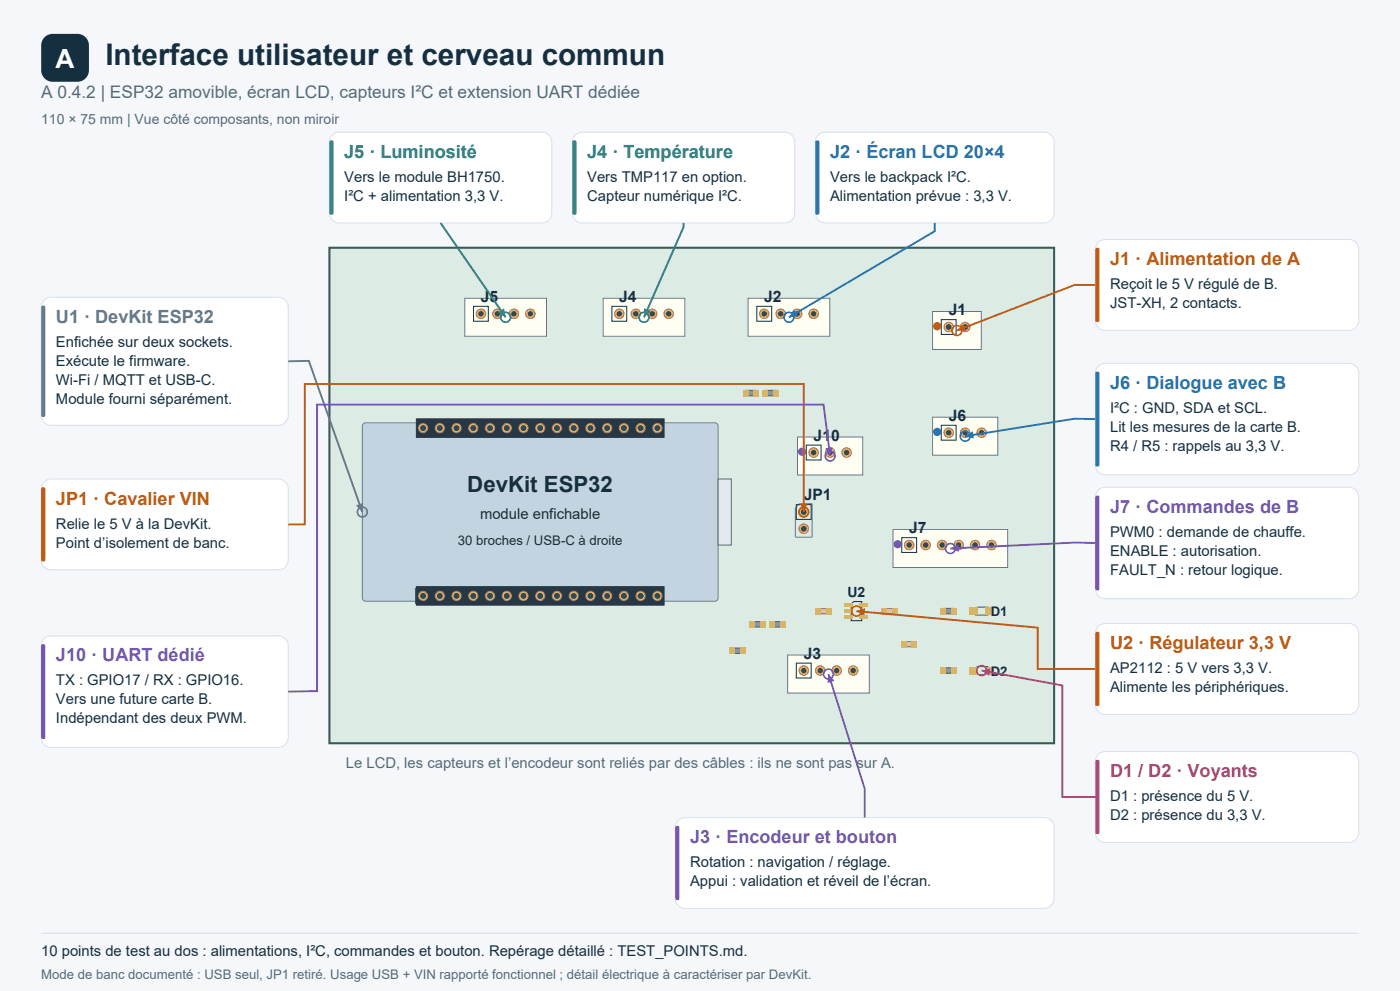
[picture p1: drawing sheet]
<svg xmlns="http://www.w3.org/2000/svg" width="420mm" height="297mm" viewBox="0 0 420 297" stroke-linecap="round" stroke-linejoin="round" font-family="sans-serif">
<path d="M0 0h420v297h-420z" fill-rule="evenodd" fill="#f5f7fb"/>
<path d="M13.4 11.2a3.4 3.4 0 0 1 2.4-1.1h7.4a3.5 3.5 0 0 1 3.5 3.5v7.4a3.5 3.5 0 0 1-3.5 3.5h-7.4a3.5 3.5 0 0 1-3.4-3.5v-7.4a3.5 3.5 0 0 1 1-2.4z" fill-rule="evenodd" fill="#152f40"/>
<path d="M98.8 74.2h217.4v148.5h-217.4z" fill-rule="evenodd" fill="#dcece4" stroke="#375d50" stroke-width=".62" stroke-linecap="butt"/>
<path d="M245.5 182.4h3.1v1.5h-3.1z" fill-rule="evenodd" fill="#d5bb8e" stroke="#8a7658" stroke-width=".3"/>
<g fill="#e2bd72">
<path d="M244.6 182.2h1.8v1.9h-1.8z" fill-rule="evenodd"/>
<path d="M247.7 182.2h1.8v1.9h-1.8z" fill-rule="evenodd"/>
</g>
<path d="M265.2 182.4h3.2v1.5h-3.2z" fill-rule="evenodd" fill="#d5bb8e" stroke="#8a7658" stroke-width=".3"/>
<g fill="#e2bd72">
<path d="M264.4 182.2h1.8v1.9h-1.8z" fill-rule="evenodd"/>
<path d="M267.5 182.2h1.7v1.9h-1.7z" fill-rule="evenodd"/>
</g>
<path d="M271.2 192.3h3.1v1.5h-3.1z" fill-rule="evenodd" fill="#d5bb8e" stroke="#8a7658" stroke-width=".3"/>
<g fill="#e2bd72">
<path d="M270.3 192.1h1.8v1.9h-1.8z" fill-rule="evenodd"/>
<path d="M273.4 192.1h1.8v1.9h-1.8z" fill-rule="evenodd"/>
</g>
<path d="M293.1 182h3.4v2.3h-4v-1.7z" fill="none" stroke="#2c7b4f" stroke-width=".3"/>
<g fill="#e2bd72">
<path d="M290.9 182.1h2.5v2.1h-2.5z" fill-rule="evenodd"/>
<path d="M295.6 182.1h2.5v2.1h-2.5z" fill-rule="evenodd"/>
</g>
<path d="M293.1 199.8h3.4v2.4h-4v-1.8z" fill="none" stroke="#2c7b4f" stroke-width=".3"/>
<g fill="#e2bd72">
<path d="M290.9 199.9h2.5v2.2h-2.5z" fill-rule="evenodd"/>
<path d="M295.6 199.9h2.5v2.2h-2.5z" fill-rule="evenodd"/>
</g>
<path d="M283.4 93.4l1.2 1.9 1.2-1.9" fill="none" stroke="#758275" stroke-width=".3"/>
<path d="M279.8 93.4h14.6v11.3h-14.6z" fill-rule="evenodd" fill="#fffef3" stroke="#758275" stroke-width=".3"/>
<circle cx="284.6" cy="98" r="1.42" fill="#e1bc66" stroke="#8c7743" stroke-width=".3"/>
<circle cx="284.6" cy="98" r=".85" fill="#334947"/>
<path d="M282.4 95.8h4.4v4.4h-4.4z" fill="none" stroke="#1b4b42" stroke-width=".32"/>
<circle cx="289.6" cy="98" r="1.42" fill="#e1bc66" stroke="#8c7743" stroke-width=".3"/>
<circle cx="289.6" cy="98" r=".85" fill="#334947"/>
<path d="M242.9 131l1.2 2 1.2-2" fill="none" stroke="#758275" stroke-width=".3"/>
<path d="M239.3 131h19.5v11.4h-19.5z" fill-rule="evenodd" fill="#fffef3" stroke="#758275" stroke-width=".3"/>
<circle cx="244.1" cy="135.6" r="1.42" fill="#e1bc66" stroke="#8c7743" stroke-width=".3"/>
<circle cx="244.1" cy="135.6" r=".81" fill="#334947"/>
<path d="M241.9 133.4h4.4v4.5h-4.4z" fill="none" stroke="#1b4b42" stroke-width=".32"/>
<circle cx="249" cy="135.6" r="1.42" fill="#e1bc66" stroke="#8c7743" stroke-width=".3"/>
<circle cx="249" cy="135.6" r=".81" fill="#334947"/>
<circle cx="254" cy="135.6" r="1.42" fill="#e1bc66" stroke="#8c7743" stroke-width=".3"/>
<circle cx="254" cy="135.6" r=".81" fill="#334947"/>
<path d="M228 89.4l1.3 2 1.2-2" fill="none" stroke="#758275" stroke-width=".3"/>
<path d="M224.4 89.4h24.5v11.4h-24.5z" fill-rule="evenodd" fill="#fffef3" stroke="#758275" stroke-width=".3"/>
<circle cx="229.3" cy="94" r="1.42" fill="#e1bc66" stroke="#8c7743" stroke-width=".3"/>
<circle cx="229.3" cy="94" r=".81" fill="#334947"/>
<path d="M227 91.8h4.5v4.5h-4.5z" fill="none" stroke="#1b4b42" stroke-width=".32"/>
<circle cx="234.2" cy="94" r="1.42" fill="#e1bc66" stroke="#8c7743" stroke-width=".3"/>
<circle cx="234.2" cy="94" r=".81" fill="#334947"/>
<circle cx="239.2" cy="94" r="1.42" fill="#e1bc66" stroke="#8c7743" stroke-width=".3"/>
<circle cx="239.2" cy="94" r=".81" fill="#334947"/>
<circle cx="244.1" cy="94" r="1.42" fill="#e1bc66" stroke="#8c7743" stroke-width=".3"/>
<circle cx="244.1" cy="94" r=".81" fill="#334947"/>
<path d="M239.9 196.3l1.2 2 1.3-2" fill="none" stroke="#758275" stroke-width=".3"/>
<path d="M236.3 196.3h24.5v11.4h-24.5z" fill-rule="evenodd" fill="#fffef3" stroke="#758275" stroke-width=".3"/>
<circle cx="241.1" cy="201" r="1.42" fill="#e1bc66" stroke="#8c7743" stroke-width=".3"/>
<circle cx="241.1" cy="201" r=".81" fill="#334947"/>
<path d="M238.9 198.7h4.5v4.5h-4.5z" fill="none" stroke="#1b4b42" stroke-width=".32"/>
<circle cx="246.1" cy="201" r="1.42" fill="#e1bc66" stroke="#8c7743" stroke-width=".3"/>
<circle cx="246.1" cy="201" r=".81" fill="#334947"/>
<circle cx="251" cy="201" r="1.42" fill="#e1bc66" stroke="#8c7743" stroke-width=".3"/>
<circle cx="251" cy="201" r=".81" fill="#334947"/>
<circle cx="256" cy="201" r="1.42" fill="#e1bc66" stroke="#8c7743" stroke-width=".3"/>
<circle cx="256" cy="201" r=".81" fill="#334947"/>
<path d="M184.6 89.4l1.2 2 1.2-2" fill="none" stroke="#758275" stroke-width=".3"/>
<path d="M180.9 89.4h24.6v11.4h-24.6z" fill-rule="evenodd" fill="#fffef3" stroke="#758275" stroke-width=".3"/>
<circle cx="185.8" cy="94" r="1.42" fill="#e1bc66" stroke="#8c7743" stroke-width=".3"/>
<circle cx="185.8" cy="94" r=".81" fill="#334947"/>
<path d="M183.6 91.8h4.4v4.5h-4.4z" fill="none" stroke="#1b4b42" stroke-width=".32"/>
<circle cx="190.7" cy="94" r="1.42" fill="#e1bc66" stroke="#8c7743" stroke-width=".3"/>
<circle cx="190.7" cy="94" r=".81" fill="#334947"/>
<circle cx="195.7" cy="94" r="1.42" fill="#e1bc66" stroke="#8c7743" stroke-width=".3"/>
<circle cx="195.7" cy="94" r=".81" fill="#334947"/>
<circle cx="200.6" cy="94" r="1.42" fill="#e1bc66" stroke="#8c7743" stroke-width=".3"/>
<circle cx="200.6" cy="94" r=".81" fill="#334947"/>
<path d="M143 89.4l1.3 2 1.2-2" fill="none" stroke="#758275" stroke-width=".3"/>
<path d="M139.4 89.4h24.5v11.4h-24.5z" fill-rule="evenodd" fill="#fffef3" stroke="#758275" stroke-width=".3"/>
<circle cx="144.3" cy="94" r="1.42" fill="#e1bc66" stroke="#8c7743" stroke-width=".3"/>
<circle cx="144.3" cy="94" r=".81" fill="#334947"/>
<path d="M142.1 91.8h4.4v4.5h-4.4z" fill="none" stroke="#1b4b42" stroke-width=".32"/>
<circle cx="149.2" cy="94" r="1.42" fill="#e1bc66" stroke="#8c7743" stroke-width=".3"/>
<circle cx="149.2" cy="94" r=".81" fill="#334947"/>
<circle cx="154.2" cy="94" r="1.42" fill="#e1bc66" stroke="#8c7743" stroke-width=".3"/>
<circle cx="154.2" cy="94" r=".81" fill="#334947"/>
<circle cx="159.1" cy="94" r="1.42" fill="#e1bc66" stroke="#8c7743" stroke-width=".3"/>
<circle cx="159.1" cy="94" r=".81" fill="#334947"/>
<path d="M283.4 125l1.2 2 1.2-2" fill="none" stroke="#758275" stroke-width=".3"/>
<path d="M279.8 125h19.5v11.4h-19.5z" fill-rule="evenodd" fill="#fffef3" stroke="#758275" stroke-width=".3"/>
<circle cx="284.6" cy="129.7" r="1.42" fill="#e1bc66" stroke="#8c7743" stroke-width=".3"/>
<circle cx="284.6" cy="129.7" r=".81" fill="#334947"/>
<path d="M282.4 127.5h4.4v4.4h-4.4z" fill="none" stroke="#1b4b42" stroke-width=".32"/>
<circle cx="289.6" cy="129.7" r="1.42" fill="#e1bc66" stroke="#8c7743" stroke-width=".3"/>
<circle cx="289.6" cy="129.7" r=".81" fill="#334947"/>
<circle cx="294.5" cy="129.7" r="1.42" fill="#e1bc66" stroke="#8c7743" stroke-width=".3"/>
<circle cx="294.5" cy="129.7" r=".81" fill="#334947"/>
<path d="M271.5 158.7l1.3 2 1.2-2" fill="none" stroke="#758275" stroke-width=".3"/>
<path d="M267.9 158.7h34.4v11.4h-34.4z" fill-rule="evenodd" fill="#fffef3" stroke="#758275" stroke-width=".3"/>
<circle cx="272.8" cy="163.3" r="1.42" fill="#e1bc66" stroke="#8c7743" stroke-width=".3"/>
<circle cx="272.8" cy="163.3" r=".81" fill="#334947"/>
<path d="M270.5 161.1h4.5v4.5h-4.5z" fill="none" stroke="#1b4b42" stroke-width=".32"/>
<circle cx="277.7" cy="163.3" r="1.42" fill="#e1bc66" stroke="#8c7743" stroke-width=".3"/>
<circle cx="277.7" cy="163.3" r=".81" fill="#334947"/>
<circle cx="282.6" cy="163.3" r="1.42" fill="#e1bc66" stroke="#8c7743" stroke-width=".3"/>
<circle cx="282.6" cy="163.3" r=".81" fill="#334947"/>
<circle cx="287.6" cy="163.3" r="1.42" fill="#e1bc66" stroke="#8c7743" stroke-width=".3"/>
<circle cx="287.6" cy="163.3" r=".81" fill="#334947"/>
<circle cx="292.5" cy="163.3" r="1.42" fill="#e1bc66" stroke="#8c7743" stroke-width=".3"/>
<circle cx="292.5" cy="163.3" r=".81" fill="#334947"/>
<circle cx="297.5" cy="163.3" r="1.42" fill="#e1bc66" stroke="#8c7743" stroke-width=".3"/>
<circle cx="297.5" cy="163.3" r=".81" fill="#334947"/>
<path d="M239.9 150.9h3.7v10.1h-5v-8.8z" fill="none" stroke="#758275" stroke-width=".3"/>
<circle cx="241.1" cy="153.4" r="1.42" fill="#e1bc66" stroke="#8c7743" stroke-width=".3"/>
<circle cx="241.1" cy="153.4" r=".85" fill="#334947"/>
<path d="M238.9 151.2h4.5v4.5h-4.5z" fill="none" stroke="#1b4b42" stroke-width=".32"/>
<circle cx="241.1" cy="158.5" r="1.42" fill="#e1bc66" stroke="#8c7743" stroke-width=".3"/>
<circle cx="241.1" cy="158.5" r=".85" fill="#334947"/>
<path d="M219.8 194.2h3.1v1.6h-3.1z" fill-rule="evenodd" fill="#889a98" stroke="#4c6963" stroke-width=".3"/>
<g fill="#e2bd72">
<path d="M218.9 194.1h1.6v1.9h-1.6z" fill-rule="evenodd"/>
<path d="M222.2 194.1h1.6v1.9h-1.6z" fill-rule="evenodd"/>
</g>
<path d="M225.7 186.3h3.2v1.6h-3.2z" fill-rule="evenodd" fill="#889a98" stroke="#4c6963" stroke-width=".3"/>
<g fill="#e2bd72">
<path d="M224.9 186.2h1.6v1.9h-1.6z" fill-rule="evenodd"/>
<path d="M228.1 186.2h1.6v1.9h-1.6z" fill-rule="evenodd"/>
</g>
<path d="M231.6 186.3h3.2v1.6h-3.2z" fill-rule="evenodd" fill="#889a98" stroke="#4c6963" stroke-width=".3"/>
<g fill="#e2bd72">
<path d="M230.8 186.2h1.6v1.9h-1.6z" fill-rule="evenodd"/>
<path d="M234.1 186.2h1.5v1.9h-1.5z" fill-rule="evenodd"/>
</g>
<path d="M223.7 117h3.2v1.6h-3.2z" fill-rule="evenodd" fill="#889a98" stroke="#4c6963" stroke-width=".3"/>
<g fill="#e2bd72">
<path d="M222.9 116.9h1.6v1.9h-1.6z" fill-rule="evenodd"/>
<path d="M226.2 116.9h1.5v1.9h-1.5z" fill-rule="evenodd"/>
</g>
<path d="M229.7 117h3.1v1.6h-3.1z" fill-rule="evenodd" fill="#889a98" stroke="#4c6963" stroke-width=".3"/>
<g fill="#e2bd72">
<path d="M228.8 116.9h1.6v1.9h-1.6z" fill-rule="evenodd"/>
<path d="M232.1 116.9h1.6v1.9h-1.6z" fill-rule="evenodd"/>
</g>
<path d="M283 182.3h3.2v1.7h-3.2z" fill-rule="evenodd" fill="#889a98" stroke="#4c6963" stroke-width=".3"/>
<g fill="#e2bd72">
<path d="M282.2 182.2h1.6v1.9h-1.6z" fill-rule="evenodd"/>
<path d="M285.5 182.2h1.5v1.9h-1.5z" fill-rule="evenodd"/>
</g>
<path d="M283 200.2h3.2v1.6h-3.2z" fill-rule="evenodd" fill="#889a98" stroke="#4c6963" stroke-width=".3"/>
<g fill="#e2bd72">
<path d="M282.2 200h1.6v1.9h-1.6z" fill-rule="evenodd"/>
<path d="M285.5 200h1.5v1.9h-1.5z" fill-rule="evenodd"/>
</g>
<path d="M109 127l.7-.3h104.7a.99 .99 0 0 1 1 1v51.5a.99 .99 0 0 1-1 1h-104.7a.99 .99 0 0 1-1-1v-51.5z" fill-rule="evenodd" fill="#c3d3df" stroke="#667f90" stroke-width=".3"/>
<g fill="#283744" stroke="#283744" stroke-width=".3">
<path d="M124.9 125.5h74.3v5.6h-74.3z" fill-rule="evenodd"/>
<path d="M124.9 175.8h74.3v5.6h-74.3z" fill-rule="evenodd"/>
</g>
<path d="M215.4 143.5h4v19.8h-4z" fill-rule="evenodd" fill="#e4e8ec" stroke="#536b7c" stroke-width=".3"/>
<circle cx="126.9" cy="178.6" r="1.42" fill="#e1bc66" stroke="#8c7743" stroke-width=".3"/>
<circle cx="126.9" cy="178.6" r=".89" fill="#334947"/>
<path d="M124.7 176.4h4.5v4.4h-4.5z" fill="none" stroke="#1b4b42" stroke-width=".32"/>
<circle cx="131.9" cy="178.6" r="1.42" fill="#e1bc66" stroke="#8c7743" stroke-width=".3"/>
<circle cx="131.9" cy="178.6" r=".89" fill="#334947"/>
<circle cx="137" cy="178.6" r="1.42" fill="#e1bc66" stroke="#8c7743" stroke-width=".3"/>
<circle cx="137" cy="178.6" r=".89" fill="#334947"/>
<circle cx="142" cy="178.6" r="1.42" fill="#e1bc66" stroke="#8c7743" stroke-width=".3"/>
<circle cx="142" cy="178.6" r=".89" fill="#334947"/>
<circle cx="147" cy="178.6" r="1.42" fill="#e1bc66" stroke="#8c7743" stroke-width=".3"/>
<circle cx="147" cy="178.6" r=".89" fill="#334947"/>
<circle cx="152" cy="178.6" r="1.42" fill="#e1bc66" stroke="#8c7743" stroke-width=".3"/>
<circle cx="152" cy="178.6" r=".89" fill="#334947"/>
<circle cx="157" cy="178.6" r="1.42" fill="#e1bc66" stroke="#8c7743" stroke-width=".3"/>
<circle cx="157" cy="178.6" r=".89" fill="#334947"/>
<circle cx="162.1" cy="178.6" r="1.42" fill="#e1bc66" stroke="#8c7743" stroke-width=".3"/>
<circle cx="162.1" cy="178.6" r=".89" fill="#334947"/>
<circle cx="167.1" cy="178.6" r="1.42" fill="#e1bc66" stroke="#8c7743" stroke-width=".3"/>
<circle cx="167.1" cy="178.6" r=".89" fill="#334947"/>
<circle cx="172.1" cy="178.6" r="1.42" fill="#e1bc66" stroke="#8c7743" stroke-width=".3"/>
<circle cx="172.1" cy="178.6" r=".89" fill="#334947"/>
<circle cx="177.1" cy="178.6" r="1.42" fill="#e1bc66" stroke="#8c7743" stroke-width=".3"/>
<circle cx="177.1" cy="178.6" r=".89" fill="#334947"/>
<circle cx="182.1" cy="178.6" r="1.42" fill="#e1bc66" stroke="#8c7743" stroke-width=".3"/>
<circle cx="182.2" cy="178.6" r=".89" fill="#334947"/>
<circle cx="187.2" cy="178.6" r="1.42" fill="#e1bc66" stroke="#8c7743" stroke-width=".3"/>
<circle cx="187.2" cy="178.6" r=".89" fill="#334947"/>
<circle cx="192.2" cy="178.6" r="1.42" fill="#e1bc66" stroke="#8c7743" stroke-width=".3"/>
<circle cx="192.2" cy="178.6" r=".89" fill="#334947"/>
<circle cx="197.2" cy="178.6" r="1.42" fill="#e1bc66" stroke="#8c7743" stroke-width=".3"/>
<circle cx="197.2" cy="178.6" r=".89" fill="#334947"/>
<circle cx="197.2" cy="128.3" r="1.42" fill="#e1bc66" stroke="#8c7743" stroke-width=".3"/>
<circle cx="197.2" cy="128.3" r=".89" fill="#334947"/>
<circle cx="192.2" cy="128.3" r="1.42" fill="#e1bc66" stroke="#8c7743" stroke-width=".3"/>
<circle cx="192.2" cy="128.3" r=".89" fill="#334947"/>
<circle cx="187.2" cy="128.3" r="1.42" fill="#e1bc66" stroke="#8c7743" stroke-width=".3"/>
<circle cx="187.2" cy="128.3" r=".89" fill="#334947"/>
<circle cx="182.1" cy="128.3" r="1.42" fill="#e1bc66" stroke="#8c7743" stroke-width=".3"/>
<circle cx="182.2" cy="128.3" r=".89" fill="#334947"/>
<circle cx="177.1" cy="128.3" r="1.42" fill="#e1bc66" stroke="#8c7743" stroke-width=".3"/>
<circle cx="177.1" cy="128.3" r=".89" fill="#334947"/>
<circle cx="172.1" cy="128.3" r="1.42" fill="#e1bc66" stroke="#8c7743" stroke-width=".3"/>
<circle cx="172.1" cy="128.3" r=".89" fill="#334947"/>
<circle cx="167.1" cy="128.3" r="1.42" fill="#e1bc66" stroke="#8c7743" stroke-width=".3"/>
<circle cx="167.1" cy="128.3" r=".89" fill="#334947"/>
<circle cx="162.1" cy="128.3" r="1.42" fill="#e1bc66" stroke="#8c7743" stroke-width=".3"/>
<circle cx="162.1" cy="128.3" r=".89" fill="#334947"/>
<circle cx="157" cy="128.3" r="1.42" fill="#e1bc66" stroke="#8c7743" stroke-width=".3"/>
<circle cx="157" cy="128.3" r=".89" fill="#334947"/>
<circle cx="152" cy="128.3" r="1.42" fill="#e1bc66" stroke="#8c7743" stroke-width=".3"/>
<circle cx="152" cy="128.3" r=".89" fill="#334947"/>
<circle cx="147" cy="128.3" r="1.42" fill="#e1bc66" stroke="#8c7743" stroke-width=".3"/>
<circle cx="147" cy="128.3" r=".89" fill="#334947"/>
<circle cx="142" cy="128.3" r="1.42" fill="#e1bc66" stroke="#8c7743" stroke-width=".3"/>
<circle cx="142" cy="128.3" r=".89" fill="#334947"/>
<circle cx="137" cy="128.3" r="1.42" fill="#e1bc66" stroke="#8c7743" stroke-width=".3"/>
<circle cx="137" cy="128.3" r=".89" fill="#334947"/>
<circle cx="131.9" cy="128.3" r="1.42" fill="#e1bc66" stroke="#8c7743" stroke-width=".3"/>
<circle cx="131.9" cy="128.3" r=".89" fill="#334947"/>
<circle cx="126.9" cy="128.3" r="1.42" fill="#e1bc66" stroke="#8c7743" stroke-width=".3"/>
<circle cx="126.9" cy="128.3" r=".89" fill="#334947"/>
<path d="M256.2 180.3h2.3v5.7h-3.1v-4.9z" fill="none" stroke="#172c36" stroke-width=".3"/>
<g fill="#e2bd72">
<path d="M253.4 180.7h2.6v1.2h-2.6z" fill-rule="evenodd"/>
<path d="M253.4 182.6h2.6v1.1h-2.6z" fill-rule="evenodd"/>
<path d="M253.4 184.4h2.6v1.2h-2.6z" fill-rule="evenodd"/>
<path d="M257.9 184.4h2.6v1.2h-2.6z" fill-rule="evenodd"/>
<path d="M257.9 180.7h2.6v1.2h-2.6z" fill-rule="evenodd"/>
</g>
<circle cx="281.2" cy="97.8" r="1.24" fill="#c05b15"/>
<circle cx="281.2" cy="129.4" r="1.24" fill="#2372b7"/>
<g fill="#7756b2">
<circle cx="269.3" cy="163.1" r="1.24"/>
<circle cx="240.6" cy="135.4" r="1.24"/>
</g>
<path d="M99.9 40.3l1.2-.6 .7-.1h60.8a2.96 2.96 0 0 1 2.9 3v21.3a2.97 2.97 0 0 1-2.9 2.9h-60.8a2.96 2.96 0 0 1-3-2.9v-21.3a2.97 2.97 0 0 1 1.1-2.3z" fill-rule="evenodd" fill="#fff" stroke="#d7e0ea" stroke-width=".3"/>
<path d="M99.1 42.1h.7l.3 .5v21.3l-.5 .4h-.5l-.3-.4v-21.3z" fill-rule="evenodd" fill="#168473"/>
<path d="M132.2 66.8l19.5 28.3" fill="none" stroke="#168473" stroke-width=".57"/>
<path d="M149.4 93.7l1.8-1.3 .5 2.7z" fill="#168473"/>
<circle cx="151.7" cy="95.1" r="1.48" fill="none" stroke="#168473" stroke-width=".49"/>
<path d="M172.8 40.3l1.2-.6 .7-.1h60.7a2.96 2.96 0 0 1 3 3v21.3a2.97 2.97 0 0 1-3 2.9h-60.7a2.96 2.96 0 0 1-3-2.9v-21.3a2.97 2.97 0 0 1 1.1-2.3z" fill-rule="evenodd" fill="#fff" stroke="#d7e0ea" stroke-width=".3"/>
<path d="M172 42.1h.7l.2 .5v21.3l-.5 .4h-.4l-.3-.4v-21.3z" fill-rule="evenodd" fill="#168473"/>
<path d="M205.1 66.8v1.3l-11.9 27" fill="none" stroke="#168473" stroke-width=".57"/>
<path d="M193.2 92.4l2 .9-2 1.8z" fill="#168473"/>
<circle cx="193.2" cy="95.1" r="1.48" fill="none" stroke="#168473" stroke-width=".49"/>
<path d="M245.7 40.3l1.2-.6 .7-.1h65.7a2.96 2.96 0 0 1 2.9 3v21.3a2.97 2.97 0 0 1-2.9 2.9h-65.7a2.96 2.96 0 0 1-3-2.9v-21.3a2.97 2.97 0 0 1 1.1-2.3z" fill-rule="evenodd" fill="#fff" stroke="#d7e0ea" stroke-width=".3"/>
<path d="M244.8 42.1h.8l.2 .5v21.3l-.5 .4h-.5l-.2-.4v-21.3z" fill-rule="evenodd" fill="#2372b7"/>
<path d="M280.4 66.8v2.5l-43.7 25.8" fill="none" stroke="#2372b7" stroke-width=".57"/>
<path d="M238.3 92.9l1.1 1.9-2.7 .3z" fill="#2372b7"/>
<circle cx="236.7" cy="95.1" r="1.48" fill="none" stroke="#2372b7" stroke-width=".49"/>
<path d="M13.5 89.8l1.1-.6 .7-.1h68.2a2.96 2.96 0 0 1 3 3v32.4a2.97 2.97 0 0 1-3 3h-68.2a2.96 2.96 0 0 1-2.9-3v-32.4a2.97 2.97 0 0 1 1.1-2.3z" fill-rule="evenodd" fill="#fff" stroke="#d7e0ea" stroke-width=".3"/>
<path d="M12.6 91.6h.7l.3 .5v32.4l-.5 .5-.5-.1-.2-.4v-32.4z" fill-rule="evenodd" fill="#647685"/>
<path d="M86.5 108.3l6.1-.1 16.1 45.2" fill="none" stroke="#647685" stroke-width=".57"/>
<path d="M106.8 151.5l2.1-.8-.2 2.7z" fill="#647685"/>
<circle cx="108.7" cy="153.4" r="1.48" fill="none" stroke="#647685" stroke-width=".49"/>
<path d="M13.5 144.2l1.1-.6 .7-.1h68.2a2.96 2.96 0 0 1 3 3v21.3a2.97 2.97 0 0 1-3 3h-68.2a2.96 2.96 0 0 1-2.9-3v-21.3a2.97 2.97 0 0 1 1.1-2.3z" fill-rule="evenodd" fill="#fff" stroke="#d7e0ea" stroke-width=".3"/>
<path d="M12.6 146.1h.7l.3 .4v21.3l-.5 .5-.5-.1-.2-.4v-21.3z" fill-rule="evenodd" fill="#c05b15"/>
<path d="M241.1 153.4v-38.3h-149.7v42.1h-4.9" fill="none" stroke="#c05b15" stroke-width=".57"/>
<path d="M240 151h2.2l-1.1 2.4z" fill="#c05b15"/>
<circle cx="241.1" cy="153.4" r="1.48" fill="none" stroke="#c05b15" stroke-width=".49"/>
<path d="M13.5 191.2l1.1-.5 .7-.1h68.2a2.96 2.96 0 0 1 3 2.9v27.5a2.97 2.97 0 0 1-3 3h-68.2a2.96 2.96 0 0 1-2.9-3v-27.5a2.97 2.97 0 0 1 1.1-2.3z" fill-rule="evenodd" fill="#fff" stroke="#d7e0ea" stroke-width=".3"/>
<path d="M12.6 193.1h.7l.3 .4v27.5l-.5 .5-.5-.1-.2-.4v-27.5z" fill-rule="evenodd" fill="#7756b2"/>
<path d="M249 136.7l-1.9-15.4h-152v85.9l-8.6 .1" fill="none" stroke="#7756b2" stroke-width=".57"/>
<path d="M247.6 134.3l2.2-.2-.8 2.6z" fill="#7756b2"/>
<circle cx="249" cy="136.7" r="1.48" fill="none" stroke="#7756b2" stroke-width=".49"/>
<path d="M329.7 72.4l1.2-.5 .7-.1h73.1a2.96 2.96 0 0 1 2.9 2.9v21.3a2.97 2.97 0 0 1-2.9 3h-73.1a2.96 2.96 0 0 1-3-3v-21.3a2.97 2.97 0 0 1 1.1-2.3z" fill-rule="evenodd" fill="#fff" stroke="#d7e0ea" stroke-width=".3"/>
<path d="M328.8 74.3h.8l.2 .4v21.3l-.5 .5h-.5l-.2-.5v-21.3z" fill-rule="evenodd" fill="#c05b15"/>
<path d="M328.6 85.4h-6.2l-35.3 13.6" fill="none" stroke="#c05b15" stroke-width=".57"/>
<path d="M289 97.1l.8 2.1-2.7-.2z" fill="#c05b15"/>
<circle cx="287.1" cy="99" r="1.48" fill="none" stroke="#c05b15" stroke-width=".49"/>
<path d="M329.7 109.6l1.2-.6 .7-.1h73.1a2.96 2.96 0 0 1 2.9 3v27.4a2.97 2.97 0 0 1-2.9 3h-73.1a2.96 2.96 0 0 1-3-3v-27.4a2.97 2.97 0 0 1 1.1-2.3z" fill-rule="evenodd" fill="#fff" stroke="#d7e0ea" stroke-width=".3"/>
<path d="M328.8 111.4h.8l.2 .5v27.4l-.5 .5h-.5l-.2-.5v-27.4z" fill-rule="evenodd" fill="#2372b7"/>
<path d="M328.6 125.6l-6.2-.1-32.8 5.2" fill="none" stroke="#2372b7" stroke-width=".57"/>
<path d="M289.6 130.7l2.2-1.5 .4 2.2z" fill="#2372b7"/>
<circle cx="289.6" cy="130.7" r="1.48" fill="none" stroke="#2372b7" stroke-width=".49"/>
<path d="M329.7 146.7l1.2-.6 .7-.1h73.1a2.96 2.96 0 0 1 2.9 3v27.5a2.97 2.97 0 0 1-2.9 2.9h-73.1a2.96 2.96 0 0 1-3-2.9v-27.5a2.97 2.97 0 0 1 1.1-2.3z" fill-rule="evenodd" fill="#fff" stroke="#d7e0ea" stroke-width=".3"/>
<path d="M328.8 148.6h.8l.2 .4v27.5l-.5 .5-.5-.1-.2-.4v-27.5z" fill-rule="evenodd" fill="#7756b2"/>
<path d="M328.6 162.7l-6.2-.1-37.3 1.8" fill="none" stroke="#7756b2" stroke-width=".57"/>
<path d="M285.1 164.4l2.4-1.2 .1 2.2z" fill="#7756b2"/>
<circle cx="285.1" cy="164.4" r="1.48" fill="none" stroke="#7756b2" stroke-width=".49"/>
<path d="M329.7 187.5l1.2-.6h.7h73.1a2.96 2.96 0 0 1 2.9 2.9v21.3a2.97 2.97 0 0 1-2.9 3h-73.1a2.96 2.96 0 0 1-3-3v-21.3a2.97 2.97 0 0 1 1.1-2.3z" fill-rule="evenodd" fill="#fff" stroke="#d7e0ea" stroke-width=".3"/>
<path d="M328.8 189.4h.8l.2 .4v21.3l-.5 .5-.5-.1-.2-.4v-21.3z" fill-rule="evenodd" fill="#c05b15"/>
<path d="M256.9 183.1l54.4 5v12.4h17.3" fill="none" stroke="#c05b15" stroke-width=".57"/>
<path d="M256.9 183.1l2.6-.8-.2 2.2z" fill="#c05b15"/>
<circle cx="256.9" cy="183.1" r="1.48" fill="none" stroke="#c05b15" stroke-width=".49"/>
<path d="M329.7 225.9l1.2-.6 .7-.1h73.1a2.96 2.96 0 0 1 2.9 3v21.3a2.97 2.97 0 0 1-2.9 2.9h-73.1a2.96 2.96 0 0 1-3-2.9v-21.3a2.97 2.97 0 0 1 1.1-2.3z" fill-rule="evenodd" fill="#fff" stroke="#d7e0ea" stroke-width=".3"/>
<path d="M328.8 227.8h.8l.2 .4v21.3l-.5 .5-.5-.1-.2-.4v-21.3z" fill-rule="evenodd" fill="#ad4678"/>
<path d="M294.5 201l24.2 4.4v33.4h9.9" fill="none" stroke="#ad4678" stroke-width=".57"/>
<path d="M294.5 201l2.6-.7-.4 2.2z" fill="#ad4678"/>
<circle cx="294.5" cy="201" r="1.48" fill="none" stroke="#ad4678" stroke-width=".49"/>
<path d="M203.7 245.7l1.2-.6 .7-.1h107.7a2.96 2.96 0 0 1 2.9 3v21.3a2.97 2.97 0 0 1-2.9 2.9h-107.7a2.96 2.96 0 0 1-3-2.9v-21.3a2.97 2.97 0 0 1 1.1-2.3z" fill-rule="evenodd" fill="#fff" stroke="#d7e0ea" stroke-width=".3"/>
<path d="M202.8 247.6h.8l.2 .4v21.3l-.5 .5-.5-.1-.2-.4v-21.3z" fill-rule="evenodd" fill="#7756b2"/>
<path d="M248.5 202l10.9 34.4v8.6" fill="none" stroke="#7756b2" stroke-width=".57"/>
<path d="M248.5 202l1.8 2-2.1 .7z" fill="#7756b2"/>
<circle cx="248.5" cy="202" r="1.48" fill="none" stroke="#7756b2" stroke-width=".49"/>
<path d="M12.4 279.7h395.2" fill="none" stroke="#d4dde8" stroke-width=".3"/>
<text font-size="8.9" fill="#152f40" x="31.6" y="19.6">Interface utilisateur et cerveau commun</text>
<text font-size="7.9" fill="#fff" x="16.7" y="20.3">A</text>
<text font-size="6.7" fill="#152f40" x="140.2" y="147.5">DevKit ESP32</text>
<g font-size="5.4" fill="#168473">
<text x="103.3" y="47.3">J5 · Luminosité</text>
<text x="176.2" y="47.3">J4 · Température</text>
</g>
<g font-size="5.4" fill="#2372b7">
<text x="249" y="47.3">J2 · Écran LCD 20×4</text>
<text x="333" y="116.6">J6 · Dialogue avec B</text>
</g>
<g font-size="5.4" fill="#c05b15">
<text x="333" y="79.4">J1 · Alimentation de A</text>
<text x="16.8" y="151.2">JP1 · Cavalier VIN</text>
<text x="333" y="194.5">U2 · Régulateur 3,3 V</text>
</g>
<text font-size="5.4" fill="#647685" x="16.8" y="96.8">U1 · DevKit ESP32</text>
<g font-size="5.4" fill="#7756b2">
<text x="333" y="153.7">J7 · Commandes de B</text>
<text x="16.8" y="198.2">J10 · UART dédié</text>
<text x="207" y="252.7">J3 · Encodeur et bouton</text>
</g>
<text font-size="5.4" fill="#ad4678" x="333" y="232.9">D1 / D2 · Voyants</text>
<text font-size="5.2" fill="#536b7c" x="12.4" y="29.5">A 0.4.2 | ESP32 amovible, écran LCD, capteurs I²C et extension UART dédiée</text>
<g font-size="4.7" fill="#152f40">
<text x="144.3" y="90.6">J5</text>
<text x="185.8" y="90.6">J4</text>
<text x="229.3" y="90.6">J2</text>
<text x="284.6" y="94.5">J1</text>
<text x="284.6" y="126.2">J6</text>
<text x="244.1" y="132.2">J10</text>
<text x="241.1" y="150">JP1</text>
<text x="272.8" y="159.9">J7</text>
<text x="241.1" y="197.5">J3</text>
</g>
<g font-size="4.5" fill="#152f40">
<text x="103.3" y="54.4">Vers le module BH1750.</text>
<text x="176.2" y="54.4">Vers TMP117 en option.</text>
<text x="249" y="54.4">Vers le backpack I²C.</text>
<text x="103.3" y="60.1">I²C + alimentation 3,3 V.</text>
<text x="176.2" y="60.1">Capteur numérique I²C.</text>
<text x="249" y="60.1">Alimentation prévue : 3,3 V.</text>
<text x="333" y="86.6">Reçoit le 5 V régulé de B.</text>
<text x="333" y="92.3">JST-XH, 2 contacts.</text>
<text x="16.8" y="103.9">Enfichée sur deux sockets.</text>
<text x="16.8" y="109.6">Exécute le firmware.</text>
<text x="16.8" y="115.3">Wi-Fi / MQTT et USB-C.</text>
<text x="16.8" y="121">Module fourni séparément.</text>
<text x="333" y="123.7">I²C : GND, SDA et SCL.</text>
<text x="333" y="129.4">Lit les mesures de la carte B.</text>
<text x="333" y="135.1">R4 / R5 : rappels au 3,3 V.</text>
<text x="144" y="155.4">module enfichable</text>
<text x="16.8" y="158.4">Relie le 5 V à la DevKit.</text>
<text x="333" y="160.9">PWM0 : demande de chauffe.</text>
<text x="16.8" y="164.1">Point d’isolement de banc.</text>
<text x="333" y="166.6">ENABLE : autorisation.</text>
<text x="333" y="172.3">FAULT_N : retour logique.</text>
<text x="333" y="201.7">AP2112 : 5 V vers 3,3 V.</text>
<text x="16.8" y="205.4">TX : GPIO17 / RX : GPIO16.</text>
<text x="333" y="207.4">Alimente les périphériques.</text>
<text x="16.8" y="211.1">Vers une future carte B.</text>
<text x="16.8" y="216.8">Indépendant des deux PWM.</text>
<text x="333" y="240.1">D1 : présence du 5 V.</text>
<text x="333" y="245.8">D2 : présence du 3,3 V.</text>
<text x="207" y="259.9">Rotation : navigation / réglage.</text>
<text x="207" y="265.6">Appui : validation et réveil de l’écran.</text>
<text x="12.4" y="286.6">10 points de test au dos : alimentations, I²C, commandes et bouton. Repérage détaillé : TEST_POINTS.md.</text>
</g>
<text font-size="4.5" fill="#536b7c" x="103.8" y="230.2">Le LCD, les capteurs et l’encodeur sont reliés par des câbles : ils ne sont pas sur A.</text>
<text font-size="4.2" fill="#536b7c" x="12.4" y="37.1">110 × 75 mm | Vue côté composants, non miroir</text>
<text font-size="4.2" fill="#152f40" x="254.3" y="178.9">U2</text>
<g font-size="4" fill="#152f40">
<text x="137.4" y="163.3">30 broches / USB-C à droite</text>
<text x="297.2" y="184.6">D1</text>
<text x="297.2" y="202.5">D2</text>
</g>
<text font-size="4" fill="#536b7c" x="12.4" y="293.5">Mode de banc documenté : USB seul, JP1 retiré. Usage USB + VIN rapporté fonctionnel ; détail électrique à caractériser par DevKit.</text>
</svg>
